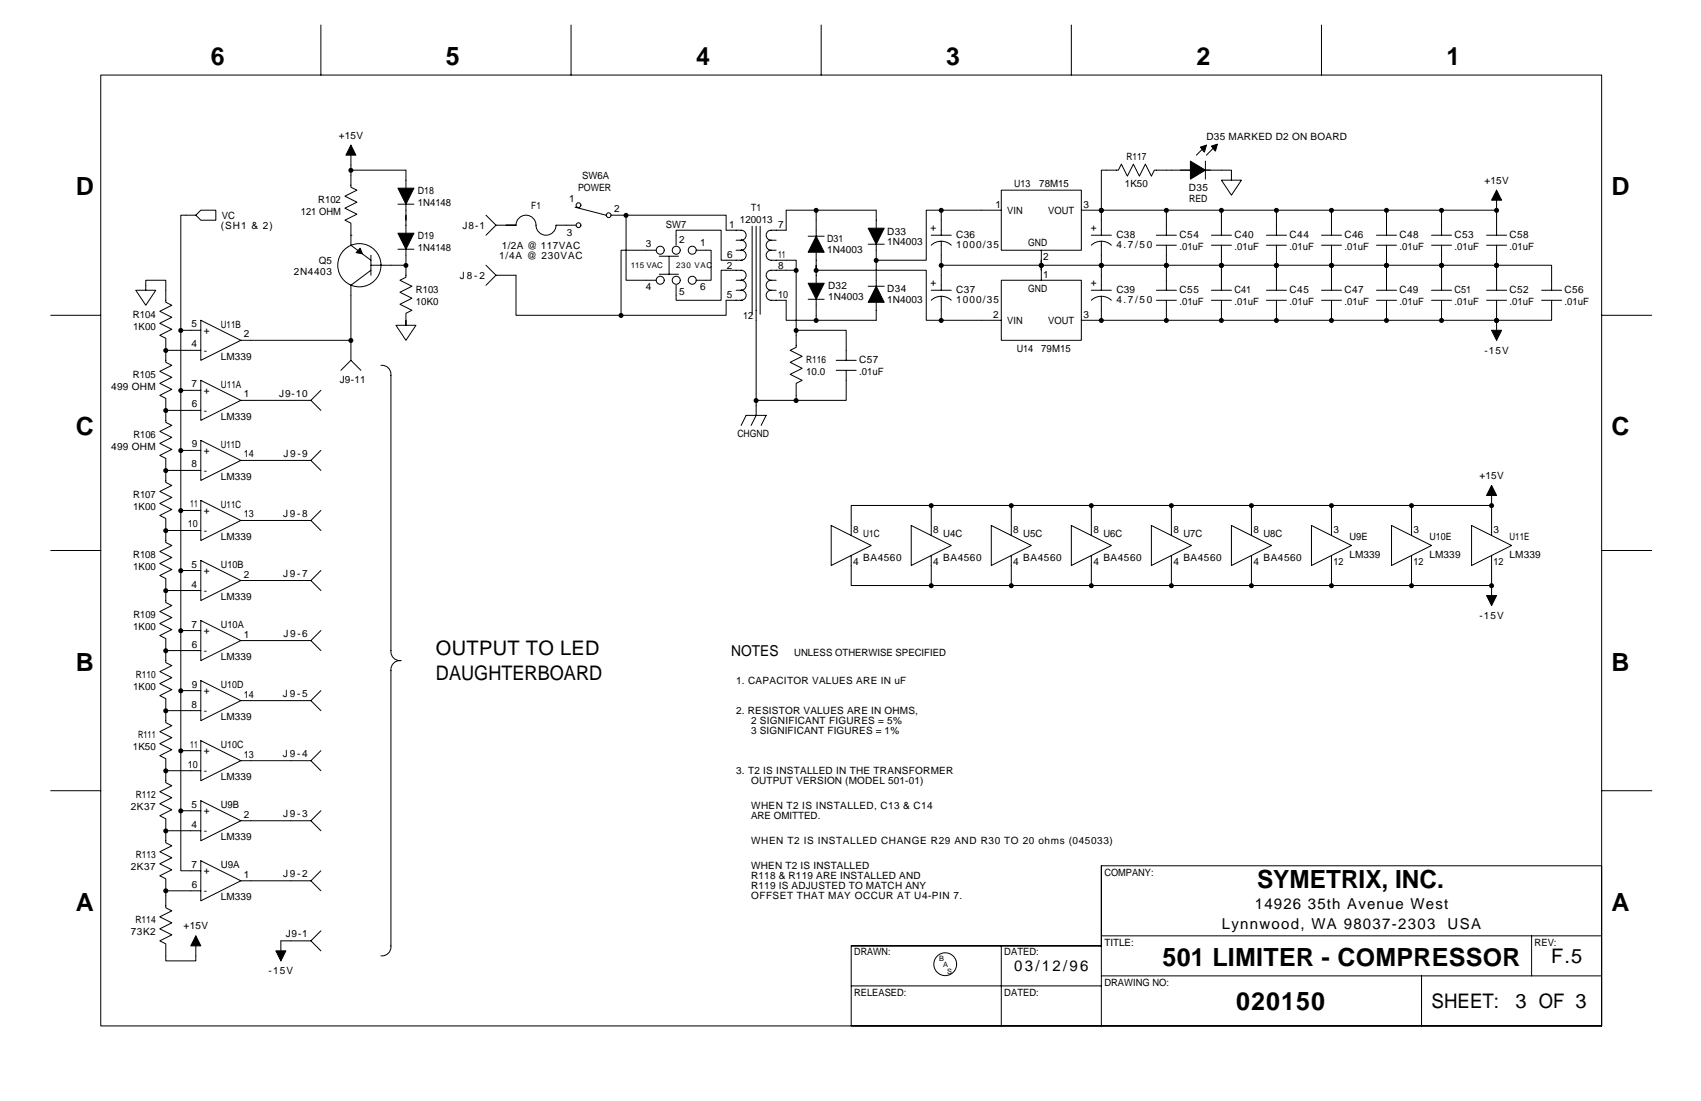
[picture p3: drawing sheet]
<svg xmlns="http://www.w3.org/2000/svg" width="432mm" height="279mm" viewBox="0 0 432 279" stroke-linecap="round" stroke-linejoin="round" font-family="sans-serif">
<g fill="none" stroke="#000" stroke-width=".25">
<path d="M25.6 19.1h381v241.2h-381zM81.5 6.4v12.7M145 6.4v12.7M208.5 6.4v12.7M272 6.4v12.7M335.5 6.4v12.7M89.1 36.8v10.7l1.5 .8-3 1.5 3 1.5-3 1.5 3 1.6-3 1.5 1.5 .7v3.1M306.2 36.8l-2.5 2.6M308.8 36.8l-2.6 2.6M49.7 54.6l1.3-1.3h3.8v2.6h-3.8l-1.3-1.3h-3.8v29.2h5.1M89.1 59.7h.1M89.1 59.7v2.5l5.1 3.8"/>
<path d="M89.1 43.2h13.9v4.6M101 51.8h4.1M103 51.8v7.4M123.4 54.6l2.5 2.6-2.5 2.5M125.9 57.2h5.1a2.6 2.6 0 0 1 2.9-2.6 2.6 2.6 0 0 1 2.2 3.1 2.54 2.54 0 0 0 2.8 2 2.54 2.54 0 0 0 2.2-2.5h5.1M146 52.6l7.8 2M155.1 54.6h3.8M158.9 54.6h25.4v3.8h3.8a1.27 1.27 0 0 1 1.3 1.3 1.27 1.27 0 0 1-1.3 1.3M158.9 54.6v16.5h7.6M190.9 57.4v22.4M191.9 57.4v48l-1.2 2.5M193 57.4v22.4"/>
<path d="M205.2 59.9h4M207.2 53.3v6.6M222.4 57.9v-4.6h-22.8v5.1h-3.8a1.27 1.27 0 0 0-1.3 1.3 1.27 1.27 0 0 0 1.3 1.3 1.27 1.27 0 0 0-1.3 1.2 1.27 1.27 0 0 0 1.3 1.3 1.27 1.27 0 0 0-1.3 1.3 1.27 1.27 0 0 0 1.3 1.2h6.3v2.6M236.4 59.7h5.1M238.9 53.3h-3.8v12.7h-12.7M238.9 53.3v6.4M238.9 53.3h15.3M254.2 48.3h20.3v15.2h-20.3zM274.5 53.3h35.6M277 59.7h5.1M279.6 53.3h.1M279.6 53.3v6.4"/>
<path d="M293.5 59.7h5.1M296.1 53.3v6.4M306 40.9v4.6M307.5 59.7h5.1M310.1 53.3h13.9v6.4M310.1 53.3v6.4M312.6 45.7h2.5l-2.5 3.8-2.5-3.8h2.5v-2.5h-19.6l-.7 1.5-1.5-3-1.6 3-1.5-3-1.5 3-1.5-3-.8 1.5h-4.3v10.1M321.5 59.7h5.1M324 53.3h14v6.4M335.5 59.7h5M338 53.3h14v6.4M349.4 59.7h5.1"/>
<path d="M352 53.3h13.9v6.4M363.4 59.7h5.1M365.9 53.3h14M377.4 59.7h5M379.9 48.3v11.4M37 73.7h2.5l-2.5 3.8-2.5-3.8h2.5v-2.6h5.1v5.6l1.5 .8-3 1.5 3 1.5-3 1.5 3 1.6-3 1.5 1.5 .8v3M94.2 64.8v5M94.2 67.3h8.8M94.2 68.6l-5.1 3.8v19M101 63.2h4.1M103 63.2v7.2l-1.5 .7 3.1 1.5-3.1 1.6 3.1 1.5-3.1 1.5 3.1 1.5-1.6 .8v3M103 67.3h.1"/>
<path d="M123.4 67.3l2.5 2.5-2.5 2.6M125.9 69.8h5.1v10.2h26.7M166.5 63.5h-8.8v16.5M167.4 69.6h4.8M167.4 65h4.8M169.8 65v4.6M171.6 62.2v-3.8h11.5v7.6h5M176.7 63.5h3.8v7.6h-3.8M186.9 61h1.2M186.9 63.5h1.2M186.9 71.1h1.2M186.9 73.7h1.2"/>
<path d="M188.1 61h.1M188.1 61a1.27 1.27 0 0 1 1.3 1.2 1.27 1.27 0 0 1-1.3 1.3M188.1 63.5h.1M188.1 63.5a1.27 1.27 0 0 1 1.3 1.3 1.27 1.27 0 0 1-1.3 1.2M188.1 66h.1M188.1 71.1a1.27 1.27 0 0 0 1.3-1.2 1.27 1.27 0 0 0-1.3-1.3h-5v7.6h-11.5v-3.8M188.1 71.1h.1M188.1 71.1a1.27 1.27 0 0 1 1.3 1.3 1.27 1.27 0 0 1-1.3 1.3M188.1 73.7h.1M188.1 73.7a1.27 1.27 0 0 1 1.3 1.2 1.27 1.27 0 0 1-1.3 1.3M188.1 76.2h.1M188.1 76.2h-3.8v3.8h-26.6"/>
<path d="M195.8 61h1.2M195.8 63.5h1.2M195.8 71.1h1.2M195.8 73.7h1.2M202.1 68.6h-6.3a1.27 1.27 0 0 0-1.3 1.3 1.27 1.27 0 0 0 1.3 1.2 1.27 1.27 0 0 0-1.3 1.3 1.27 1.27 0 0 0 1.3 1.3 1.27 1.27 0 0 0-1.3 1.2 1.27 1.27 0 0 0 1.3 1.3h3.8v5.1h22.8v-4.6M202.1 68.6v19.5l-1.5 .8 3 1.5-3 1.5 3 1.6-3 1.5 3 1.5-1.5 .8v4.3M205.2 75.9h4M207.2 68.6h.1M207.2 68.6h27.9v12.7h3.8M207.2 64v7.9M207.2 75.9v5.4M220.4 72.6h4.1"/>
<path d="M220.4 62h4.1M222.4 66h.1M222.4 62v10.6M236.4 62.2a3.7 3.7 0 0 1 5.1 0M236.4 76.2a3.7 3.7 0 0 1 5.1 0M236.4 73.7h5.1M238.9 67.3h155v6.4M238.9 61.2v12.5M238.9 75.2v6.1M254.2 71.1h20.3v15.3h-20.3zM264.3 67.3h.1M264.3 63.5v7.6"/>
<path d="M277 62.2a3.7 3.7 0 0 1 5.1 0M277 76.2a3.7 3.7 0 0 1 5.1 0M277 73.7h5.1M279.6 67.3h.1M279.6 61.2v12.5M279.6 75.2v6.1M293.5 73.7h5.1M293.5 76.2h5.1M293.5 62.2h5.1M296.1 62.2v11.5M296.1 76.2v5.1M307.5 73.7h5.1"/>
<path d="M307.5 76.2h5.1M307.5 62.2h5.1M310.1 76.2v5.1h13.9M310.1 62.2v11.5M321.5 73.7h5.1M321.5 76.2h5.1M321.5 62.2h5.1M324 76.2v5.1h14M324 62.2v11.5M335.5 73.7h5M335.5 76.2h5M335.5 62.2h5"/>
<path d="M338 76.2v5.1h14M338 62.2v11.5M349.4 73.7h5.1M349.4 76.2h5.1M349.4 62.2h5.1M352 76.2v5.1h13.9M352 62.2v11.5M363.4 73.7h5.1M363.4 76.2h5.1M363.4 62.2h5.1M365.9 76.2v5.1h28v-5.1M365.9 62.2v11.5"/>
<path d="M377.4 73.7h5M377.4 76.2h5M377.4 62.2h5M379.9 62.2v11.5M379.9 76.2v10.2M391.3 73.7h5.1M391.3 76.2h5.1M12.9 80h12.7M42.1 88.9v3l1.5 .8-3 1.5 3 1.6-3 1.5 3 1.5-3 1.5 1.5 .8v3M42.1 88.9h.1M42.1 88.9h8.9M45.9 99.1v15.2h5.1"/>
<path d="M45.9 99.1h5.1M45.9 83.8v15.3M51 81.3l10.1 5.1-10.1 5zM51 96.5l10.1 5.1-10.1 5.1zM61.1 86.4h28M81.5 99.1l-2.6 2.5 2.6 2.5M86.5 94l2.6-2.6 2.5 2.6M96.7 92.7a2.24 2.24 0 0 1 2.5 2.5M99.2 95.2l.1 69.9a2.24 2.24 0 0 0 2.5 2.5M100.5 82.5h2.5v-1.2v1.2h2.6l-2.6 3.9zM202.1 83.8h12.7v7.6M212.3 91.4h5"/>
<path d="M212.3 94h5M214.8 94v7.6h-12.7M238.9 81.3h15.3M274.5 81.3h35.6M279.6 81.3h.1M406.6 80h12.7M42.1 119.4v3l1.5 .8-3 1.5 3 1.5-3 1.6 3 1.5-3 1.5 1.5 .8v3M42.1 104.1v3.1l1.5 .7-3 1.6 3 1.5-3 1.5 3 1.5-3 1.6 1.5 .7v3.1M42.1 119.4h.1M42.1 104.1h.1M42.1 104.1h8.9M42.1 119.4h8.9"/>
<path d="M45.9 114.3v91.4M51 111.8l10.1 5-10.1 5.1zM61.1 101.6h17.8M61.1 116.8h17.8M81.5 114.3l-2.6 2.5 2.6 2.6M188.1 107.9l1.3-2.5h5.1l-1.3 2.5M191.9 101.6h10.2M12.9 139.7h12.7M42.1 134.6v3.1l1.5 .7-3 1.6 3 1.5-3 1.5 3 1.5-3 1.5 1.5 .8v3.1M42.1 134.6h.1M42.1 134.6h8.9M45.9 129.5h5.1"/>
<path d="M51 127l10.1 5.1-10.1 5.1zM61.1 132.1h17.8M81.5 129.5l-2.6 2.6 2.6 2.5M211 133.3l10.2 5.1-10.2 5.1zM231.3 133.3l10.2 5.1-10.2 5.1zM236.4 128.3h-20.3v7.6M236.4 128.3v7.6M236.4 128.3h121.9M251.6 133.3l10.2 5.1-10.2 5.1zM256.7 128.3v7.6M272 133.3l10.1 5.1-10.1 5.1zM277 128.3v7.6"/>
<path d="M292.3 133.3l10.1 5.1-10.1 5.1zM297.4 128.3v7.6M312.6 133.3l10.2 5.1-10.2 5.1zM317.7 128.3v7.6M332.9 133.3l10.2 5.1-10.2 5.1zM338 128.3v7.6M353.2 133.3l10.2 5.1-10.2 5.1zM373.6 133.3l10.1 5.1-10.1 5.1zM378.6 128.3h-20.3v7.6M378.6 123.2v12.7M406.6 139.7h12.7M42.1 149.9v3l1.5 .8-3 1.5 3 1.5-3 1.5 3 1.6-3 1.5 1.5 .8v3"/>
<path d="M42.1 149.9h.1M42.1 149.9h8.9M45.9 144.8h5.1M51 142.2l10.1 5.1-10.1 5.1zM51 157.5l10.1 5.1-10.1 5zM61.1 147.3h17.8M81.5 144.8l-2.6 2.5 2.6 2.6M216.1 141v7.6h20.3M236.4 141v7.6M236.4 148.6h142.2M256.7 141v7.6M277 141v7.6"/>
<path d="M297.4 141v7.6M317.7 141v7.6M338 141v7.6M358.3 141v7.6M378.6 141v12.7M42.1 165.1v3l1.5 .8-3 1.5 3 1.6-3 1.5 3 1.5-3 1.5 1.5 .8v3M42.1 165.1h.1M42.1 165.1h8.9M45.9 160h5.1M45.9 175.3h5.1M51 172.7l10.1 5.1-10.1 5.1zM61.1 162.6h17.8"/>
<path d="M61.1 177.8h17.8M81.5 175.3l-2.6 2.5 2.6 2.5M81.5 160l-2.6 2.6 2.6 2.5M101.8 167.7a2.24 2.24 0 0 0-2.5 2.5l-.1 69.8M42.1 195.6v3l1.5 .8-3 1.5 3 1.5-3 1.6 3 1.5-3 1.5 1.5 .8v3M42.1 180.3v3.1l1.5 .7-3 1.6 3 1.5-3 1.5 3 1.5-3 1.6 1.5 .7v3.1M42.1 195.6h.1M42.1 180.3h.1M42.1 180.3h8.9M42.1 195.6h8.9M45.9 190.5h5.1M51 188l10.1 5-10.1 5.1z"/>
<path d="M61.1 193h17.8M81.5 190.5l-2.6 2.5 2.6 2.6M12.9 200.7h12.7M42.1 210.8v3.1l1.5 .7-3 1.6 3 1.5-3 1.5 3 1.5-3 1.5 1.5 .8v3.1M42.1 210.8h.1M42.1 210.8h8.9M45.9 205.7v15.3h5.1M45.9 205.7h5.1M51 203.2l10.1 5.1-10.1 5.1zM51 218.4l10.1 5.1-10.1 5.1zM61.1 208.3h17.8M81.5 205.7l-2.6 2.6 2.6 2.5"/>
<path d="M279.6 219.7v40.6M406.6 200.7h12.7M42.1 226.1h.1M51 226.1h-8.9v4.3l1.5 .7-3 1.6 3 1.5-3 1.5 3 1.5-3 1.6 1.5 .7v4.3h7.6v-6.3M61.1 223.5h17.8M78.9 238.8h-7.6v5M81.5 236.2l-2.6 2.6 2.6 2.5M81.5 221l-2.6 2.5 2.6 2.6M279.6 237.5h127M388.8 237.5v10.1M99.2 240a2.24 2.24 0 0 1-2.5 2.5M216.1 240h63.5v-20.3h127v40.6h-190.5z"/>
<path d="M216.1 250.2h63.5M216.1 240h63.5M254.2 240v20.3M279.6 247.6h127M360.9 247.6v12.7"/>
<circle cx="146.9" cy="57.1" r=".61"/>
<circle cx="146.9" cy="52.1" r=".61"/>
<circle cx="154.5" cy="54.6" r=".61"/>
<circle cx="91.2" cy="67.3" r="5.5"/>
<circle cx="167.6" cy="63.5" r="1.02"/>
<circle cx="167.6" cy="71.1" r="1.02"/>
<circle cx="171.7" cy="63.5" r="1.02"/>
<circle cx="171.7" cy="71.1" r="1.02"/>
<circle cx="175.7" cy="63.5" r="1.02"/>
<circle cx="175.7" cy="71.1" r="1.02"/>
<circle cx="239.9" cy="244.7" r="2.9"/>
</g>
<g fill="#000" stroke="#000" stroke-width=".25">
<path d="M89.1 36.8l1.2 2.6h-2.5zM304.7 37.3l1.5-.5-.5 1.8zM307.5 37.1l1.5-.5-.5 1.8zM101 47.8h4.1l-2.1 4zM101 59.2h4.1l-2.1 4zM220.4 57.9h4.1l-2.1 4.1zM302.2 43.2h3.8l-3.8 2.3zM302.2 40.9l3.8 2.3h-3.8zM379.9 48.3l1.3 2.5h-2.6zM91.4 63l.6 1.4-1.6-.3zM207.2 59.9l2 4.1h-4zM205.2 71.9h4l-2 4z"/>
<path d="M222.4 72.6l2.1 4.1h-4.1zM378.6 83.8h2.6l-1.3 2.6zM378.6 123.2l1.3 2.5h-2.5zM377.4 151.1h2.5l-1.3 2.6zM49.7 237.5l1.3 2.5h-2.6zM70 241.3h2.6l-1.3 2.5z"/>
</g>
<g fill="#000">
<circle cx="89.1" cy="43.2" r=".64"/>
<circle cx="158.9" cy="54.7" r=".64"/>
<circle cx="207.2" cy="53.4" r=".64"/>
<circle cx="238.9" cy="53.4" r=".64"/>
<circle cx="279.6" cy="53.4" r=".64"/>
<circle cx="296.1" cy="53.4" r=".64"/>
<circle cx="310" cy="53.4" r=".64"/>
<circle cx="324" cy="53.4" r=".64"/>
<circle cx="338" cy="53.4" r=".64"/>
<circle cx="352" cy="53.4" r=".64"/>
<circle cx="365.9" cy="53.4" r=".64"/>
<circle cx="379.9" cy="53.4" r=".64"/>
<circle cx="103" cy="67.4" r=".64"/>
<circle cx="202.1" cy="68.6" r=".64"/>
<circle cx="207.2" cy="68.6" r=".64"/>
<circle cx="222.4" cy="66.1" r=".64"/>
<circle cx="238.9" cy="67.4" r=".64"/>
<circle cx="264.3" cy="67.4" r=".64"/>
<circle cx="279.6" cy="67.4" r=".64"/>
<circle cx="296.1" cy="67.4" r=".64"/>
<circle cx="310" cy="67.4" r=".64"/>
<circle cx="324" cy="67.4" r=".64"/>
<circle cx="338" cy="67.4" r=".64"/>
<circle cx="352" cy="67.4" r=".64"/>
<circle cx="365.9" cy="67.4" r=".64"/>
<circle cx="379.9" cy="67.4" r=".64"/>
<circle cx="42.1" cy="88.9" r=".64"/>
<circle cx="45.9" cy="83.9" r=".64"/>
<circle cx="45.9" cy="99.1" r=".64"/>
<circle cx="89.1" cy="86.4" r=".64"/>
<circle cx="157.6" cy="80.1" r=".64"/>
<circle cx="202.1" cy="83.9" r=".64"/>
<circle cx="207.2" cy="81.3" r=".64"/>
<circle cx="238.9" cy="81.3" r=".64"/>
<circle cx="279.6" cy="81.3" r=".64"/>
<circle cx="296.1" cy="81.3" r=".64"/>
<circle cx="310" cy="81.3" r=".64"/>
<circle cx="324" cy="81.3" r=".64"/>
<circle cx="338" cy="81.3" r=".64"/>
<circle cx="352" cy="81.3" r=".64"/>
<circle cx="365.9" cy="81.3" r=".64"/>
<circle cx="379.9" cy="81.3" r=".64"/>
<circle cx="42.1" cy="104.2" r=".64"/>
<circle cx="42.1" cy="119.4" r=".64"/>
<circle cx="45.9" cy="114.3" r=".64"/>
<circle cx="191.9" cy="101.6" r=".64"/>
<circle cx="202.1" cy="101.6" r=".64"/>
<circle cx="42.1" cy="134.7" r=".64"/>
<circle cx="45.9" cy="129.6" r=".64"/>
<circle cx="236.4" cy="128.3" r=".64"/>
<circle cx="256.7" cy="128.3" r=".64"/>
<circle cx="277" cy="128.3" r=".64"/>
<circle cx="297.3" cy="128.3" r=".64"/>
<circle cx="317.7" cy="128.3" r=".64"/>
<circle cx="338" cy="128.3" r=".64"/>
<circle cx="358.3" cy="128.3" r=".64"/>
<circle cx="378.6" cy="128.3" r=".64"/>
<circle cx="42.1" cy="149.9" r=".64"/>
<circle cx="45.9" cy="144.8" r=".64"/>
<circle cx="236.4" cy="148.6" r=".64"/>
<circle cx="256.7" cy="148.6" r=".64"/>
<circle cx="277" cy="148.6" r=".64"/>
<circle cx="297.3" cy="148.6" r=".64"/>
<circle cx="317.7" cy="148.6" r=".64"/>
<circle cx="338" cy="148.6" r=".64"/>
<circle cx="358.3" cy="148.6" r=".64"/>
<circle cx="378.6" cy="148.6" r=".64"/>
<circle cx="42.1" cy="165.1" r=".64"/>
<circle cx="45.9" cy="175.3" r=".64"/>
<circle cx="45.9" cy="160.1" r=".64"/>
<circle cx="42.1" cy="180.4" r=".64"/>
<circle cx="42.1" cy="195.6" r=".64"/>
<circle cx="45.9" cy="190.5" r=".64"/>
<circle cx="42.1" cy="210.9" r=".64"/>
<circle cx="45.9" cy="205.8" r=".64"/>
<circle cx="42.1" cy="226.1" r=".64"/>
</g>
<g font-size="6.3">
<text x="53.5" y="16.5">6</text>
<text x="113.2" y="16.5">5</text>
<text x="176.7" y="16.5">4</text>
<text x="240.2" y="16.5">3</text>
<text x="303.7" y="16.5">2</text>
<text x="367.2" y="16.5">1</text>
<text x="19.2" y="49.5">D</text>
<text x="409.1" y="49.5">D</text>
<text x="19.2" y="110.5">C</text>
<text x="409.1" y="110.5">C</text>
<text x="19.2" y="170.2">B</text>
<text x="409.1" y="170.2">B</text>
<text x="319.1" y="225.3">SYMETRIX, INC.</text>
<text x="19.2" y="231.1">A</text>
<text x="409.1" y="231.1">A</text>
<text x="295.1" y="245.2">501 LIMITER - COMPRESSOR</text>
<text x="313.8" y="256.3">020150</text>
</g>
<g font-size="5.1">
<text x="110.7" y="166.2">OUTPUT TO LED</text>
<text x="110.7" y="172.6">DAUGHTERBOARD</text>
<text x="393.8" y="244.4">F.5</text>
<text x="363.4" y="255.9">SHEET:</text>
<text x="384.7" y="255.9">3 OF 3</text>
</g>
<g font-size="3.8">
<text x="185.6" y="166.5">NOTES</text>
<text x="318.5" y="230.8">14926 35th Avenue West</text>
<text x="310.2" y="235.9">Lynnwood, WA 98037-2303</text>
<text x="367.5" y="235.9">USA</text>
<text x="257.5" y="246.5">03/12/96</text>
</g>
<g font-size="2.5">
<text x="86" y="35.2">+15V</text>
<text x="306.2" y="35.6">D35 MARKED D2 ON BOARD</text>
<text x="285.9" y="40.5">R117</text>
<text x="147.8" y="45.5">SW6A</text>
<text x="257.4" y="47.4">U13</text>
<text x="263.8" y="47.4">78M15</text>
<text x="285.6" y="47.4">1K50</text>
<text x="376.8" y="46.6">+15V</text>
<text x="80.8" y="51.5">R102</text>
<text x="106.1" y="49.2">D18</text>
<text x="106.1" y="52.2">1N4148</text>
<text x="134.8" y="53">F1</text>
<text x="144.5" y="51.3">1</text>
<text x="146.7" y="48.5">POWER</text>
<text x="155.9" y="53.8">2</text>
<text x="190.7" y="53.5">T1</text>
<text x="252.7" y="52.8">1</text>
<text x="275" y="52.8">3</text>
<text x="301.8" y="48.4">D35</text>
<text x="301.9" y="51.2">RED</text>
<text x="56.1" y="58.1">(SH1 &amp; 2)</text>
<text x="56.3" y="55.5">VC</text>
<text x="76.4" y="54.5">121 OHM</text>
<text x="117.4" y="58.1">J8-1</text>
<text x="143.9" y="59.8">3</text>
<text x="169" y="57.8">SW7</text>
<text x="185.1" y="57.9">1</text>
<text x="187.8" y="56.5">120013</text>
<text x="197.5" y="57.9">7</text>
<text x="225.2" y="59.6">D33</text>
<text x="236.2" y="58.6">+</text>
<text x="255.7" y="54.3">VIN</text>
<text x="266.1" y="54.3">VOUT</text>
<text x="276.9" y="58.6">+</text>
<text x="106.1" y="60.6">D19</text>
<text x="106.1" y="63.7">1N4148</text>
<text x="126.7" y="65.7">1/4A @ 230VAC</text>
<text x="127.4" y="63.1">1/2A @ 117VAC</text>
<text x="164" y="62.7">3</text>
<text x="172.4" y="61.6">2</text>
<text x="177.7" y="62.5">1</text>
<text x="184.6" y="65.5">6</text>
<text x="197.5" y="65.5">11</text>
<text x="210" y="61.4">D31</text>
<text x="210" y="64.2">1N4003</text>
<text x="225.2" y="62.1">1N4003</text>
<text x="242.7" y="60.4">C36</text>
<text x="242.7" y="62.9">1000/35</text>
<text x="261" y="62.4">GND</text>
<text x="264.8" y="65.9">2</text>
<text x="283.4" y="60.4">C38</text>
<text x="283.4" y="62.9">4.7/50</text>
<text x="299.4" y="60.4">C54</text>
<text x="299.4" y="63.4">.01uF</text>
<text x="313.4" y="60.4">C40</text>
<text x="313.4" y="63.4">.01uF</text>
<text x="327.3" y="60.4">C44</text>
<text x="327.3" y="63.4">.01uF</text>
<text x="341.3" y="60.4">C46</text>
<text x="341.3" y="63.4">.01uF</text>
<text x="355.3" y="60.4">C48</text>
<text x="355.3" y="63.4">.01uF</text>
<text x="369.2" y="60.4">C53</text>
<text x="369.2" y="63.4">.01uF</text>
<text x="383.2" y="60.4">C58</text>
<text x="383.2" y="63.4">.01uF</text>
<text x="74.6" y="69.7">2N4403</text>
<text x="80.9" y="67">Q5</text>
<text x="116.8" y="70.8">J 8 - 2</text>
<text x="184.5" y="68.2">2</text>
<text x="197.5" y="68.3">8</text>
<text x="264.8" y="70.5">1</text>
<text x="105.6" y="74.3">R103</text>
<text x="105.6" y="77.4">10K0</text>
<text x="163.9" y="73.7">4</text>
<text x="172.4" y="74.9">5</text>
<text x="177.7" y="73.7">6</text>
<text x="184.5" y="75.7">5</text>
<text x="197.5" y="75.7">10</text>
<text x="210.2" y="73.3">D32</text>
<text x="210.2" y="76.1">1N4003</text>
<text x="225.2" y="74.1">D34</text>
<text x="225.2" y="76.9">1N4003</text>
<text x="236.2" y="72.5">+</text>
<text x="242.7" y="74.3">C37</text>
<text x="242.7" y="76.9">1000/35</text>
<text x="261" y="74.1">GND</text>
<text x="276.9" y="72.5">+</text>
<text x="283.4" y="74.3">C39</text>
<text x="283.4" y="76.9">4.7/50</text>
<text x="299.4" y="74.3">C55</text>
<text x="299.4" y="77.4">.01uF</text>
<text x="313.4" y="74.3">C41</text>
<text x="313.4" y="77.4">.01uF</text>
<text x="327.3" y="74.3">C45</text>
<text x="327.3" y="77.4">.01uF</text>
<text x="341.3" y="74.3">C47</text>
<text x="341.3" y="77.4">.01uF</text>
<text x="355.3" y="74.3">C49</text>
<text x="355.3" y="77.4">.01uF</text>
<text x="369.2" y="74.3">C51</text>
<text x="369.2" y="77.4">.01uF</text>
<text x="383.2" y="74.3">C52</text>
<text x="383.2" y="77.4">.01uF</text>
<text x="397.2" y="74.3">C56</text>
<text x="397.2" y="77.4">.01uF</text>
<text x="33.8" y="80.7">R104</text>
<text x="33.8" y="83.7">1K00</text>
<text x="48.6" y="83.1">5</text>
<text x="56.1" y="83.2">U11B</text>
<text x="188.6" y="80.9">12</text>
<text x="252.1" y="80.8">2</text>
<text x="255.7" y="82.2">VIN</text>
<text x="266.1" y="82.2">VOUT</text>
<text x="275" y="80.8">3</text>
<text x="48.6" y="88.1">4</text>
<text x="51.7" y="89.8">-</text>
<text x="51.7" y="84.7">+</text>
<text x="61.9" y="85.6">2</text>
<text x="258.1" y="89.3">U14</text>
<text x="264.3" y="89.3">79M15</text>
<text x="376.8" y="89.8">-15V</text>
<text x="33.8" y="95.9">R105</text>
<text x="56.1" y="91.3">LM339</text>
<text x="204.6" y="92.1">R116</text>
<text x="204.6" y="95.1">10.0</text>
<text x="218.1" y="92.1">C57</text>
<text x="218.1" y="95.1">.01uF</text>
<text x="28.2" y="99">499 OHM</text>
<text x="48.6" y="98.3">7</text>
<text x="51.7" y="100">+</text>
<text x="56.1" y="98.5">U11A</text>
<text x="61.9" y="100.8">1</text>
<text x="70.9" y="100.7">J9-10</text>
<text x="86.2" y="97.1">J9-11</text>
<text x="48.7" y="103.4">6</text>
<text x="51.7" y="105.1">-</text>
<text x="56.1" y="106.6">LM339</text>
<text x="33.9" y="111.2">R106</text>
<text x="48.7" y="113.5">9</text>
<text x="56.1" y="113.7">U11D</text>
<text x="187.2" y="110.9">CHGND</text>
<text x="28.2" y="114.2">499 OHM</text>
<text x="48.6" y="118.6">8</text>
<text x="51.7" y="115.2">+</text>
<text x="61.9" y="116.1">14</text>
<text x="72" y="116">J9-9</text>
<text x="51.7" y="120.3">-</text>
<text x="56.1" y="121.8">LM339</text>
<text x="375.5" y="121.6">+15V</text>
<text x="33.8" y="126.4">R107</text>
<text x="33.8" y="129.4">1K00</text>
<text x="48.3" y="128.8">11</text>
<text x="51.7" y="130.5">+</text>
<text x="56.1" y="128.9">U11C</text>
<text x="61.9" y="131.3">13</text>
<text x="71.9" y="131.2">J 9 - 8</text>
<text x="47.7" y="133.9">10</text>
<text x="51.7" y="135.5">-</text>
<text x="56.1" y="137.1">LM339</text>
<text x="216.6" y="135.4">8</text>
<text x="219.1" y="136.3">U1C</text>
<text x="236.9" y="135.4">8</text>
<text x="239.4" y="136.3">U4C</text>
<text x="257.2" y="135.4">8</text>
<text x="259.8" y="136.3">U5C</text>
<text x="277.5" y="135.4">8</text>
<text x="280.1" y="136.3">U6C</text>
<text x="297.9" y="135.4">8</text>
<text x="300.4" y="136.3">U7C</text>
<text x="318.2" y="135.4">8</text>
<text x="320.7" y="136.3">U8C</text>
<text x="338.5" y="135.4">3</text>
<text x="342.6" y="137.1">U9E</text>
<text x="358.8" y="135.4">3</text>
<text x="362.9" y="137.1">U10E</text>
<text x="379.1" y="135.4">3</text>
<text x="383.2" y="137.1">U11E</text>
<text x="33.8" y="141.6">R108</text>
<text x="216.6" y="143.4">4</text>
<text x="219.1" y="142.4">BA4560</text>
<text x="236.9" y="143.4">4</text>
<text x="239.4" y="142.4">BA4560</text>
<text x="257.2" y="143.4">4</text>
<text x="259.8" y="142.4">BA4560</text>
<text x="277.5" y="143.4">4</text>
<text x="280.1" y="142.4">BA4560</text>
<text x="297.9" y="143.4">4</text>
<text x="300.4" y="142.4">BA4560</text>
<text x="318.2" y="143.4">4</text>
<text x="320.7" y="142.4">BA4560</text>
<text x="338.5" y="143.4">12</text>
<text x="342.6" y="141.6">LM339</text>
<text x="358.8" y="143.4">12</text>
<text x="362.9" y="141.6">LM339</text>
<text x="379.1" y="143.4">12</text>
<text x="383.2" y="141.6">LM339</text>
<text x="33.8" y="144.7">1K00</text>
<text x="48.6" y="149.1">4</text>
<text x="48.6" y="144">5</text>
<text x="51.7" y="145.7">+</text>
<text x="56.1" y="144.2">U10B</text>
<text x="61.9" y="146.6">2</text>
<text x="71.9" y="146.5">J 9 - 7</text>
<text x="51.7" y="150.8">-</text>
<text x="56.1" y="152.3">LM339</text>
<text x="33.8" y="159.9">1K00</text>
<text x="33.9" y="156.9">R109</text>
<text x="48.6" y="159.3">7</text>
<text x="51.7" y="160.9">+</text>
<text x="56.1" y="159.4">U10A</text>
<text x="61.9" y="161.8">1</text>
<text x="72" y="161.7">J9-6</text>
<text x="375.5" y="157.1">-15V</text>
<text x="48.7" y="164.3">6</text>
<text x="51.7" y="166">-</text>
<text x="56.1" y="167.5">LM339</text>
<text x="201.6" y="166.5">UNLESS OTHERWISE SPECIFIED</text>
<text x="34.5" y="172.1">R110</text>
<text x="186.9" y="173.6">1. CAPACITOR VALUES ARE IN uF</text>
<text x="33.8" y="175.2">1K00</text>
<text x="48.6" y="179.6">8</text>
<text x="48.7" y="174.5">9</text>
<text x="51.7" y="176.2">+</text>
<text x="56.1" y="174.7">U10D</text>
<text x="61.9" y="177">14</text>
<text x="71.8" y="176.9">J 9 - 5</text>
<text x="51.7" y="181.3">-</text>
<text x="56.1" y="182.8">LM339</text>
<text x="186.9" y="181.3">2. RESISTOR VALUES ARE IN OHMS,</text>
<text x="190.7" y="183.8">2 SIGNIFICANT FIGURES = 5%</text>
<text x="33.8" y="190.4">1K50</text>
<text x="35.1" y="187.4">R111</text>
<text x="48.3" y="189.7">11</text>
<text x="51.7" y="191.4">+</text>
<text x="56.1" y="189.9">U10C</text>
<text x="190.7" y="186.3">3 SIGNIFICANT FIGURES = 1%</text>
<text x="47.7" y="194.8">10</text>
<text x="51.7" y="196.5">-</text>
<text x="61.9" y="192.3">13</text>
<text x="71.8" y="192.2">J 9 - 4</text>
<text x="186.9" y="196.5">3. T2 IS INSTALLED IN THE TRANSFORMER</text>
<text x="34.5" y="202.6">R112</text>
<text x="56.1" y="198">LM339</text>
<text x="190.7" y="199">OUTPUT VERSION (MODEL 501-01)</text>
<text x="33.2" y="205.6">2K37</text>
<text x="48.6" y="205">5</text>
<text x="51.7" y="206.7">+</text>
<text x="56.1" y="205.1">U9B</text>
<text x="61.9" y="207.5">2</text>
<text x="71.9" y="207.4">J 9 - 3</text>
<text x="190.7" y="205.4">WHEN T2 IS INSTALLED, C13 &amp; C14</text>
<text x="190.7" y="207.9">ARE OMITTED.</text>
<text x="48.6" y="210.1">4</text>
<text x="51.7" y="211.7">-</text>
<text x="56.1" y="213.3">LM339</text>
<text x="190.7" y="214.3">WHEN T2 IS INSTALLED CHANGE R29 AND R30 TO 20 ohms (045033)</text>
<text x="33.2" y="220.9">2K37</text>
<text x="34.5" y="217.8">R113</text>
<text x="48.6" y="220.2">7</text>
<text x="51.7" y="221.9">+</text>
<text x="56.1" y="220.4">U9A</text>
<text x="190.7" y="220.6">WHEN T2 IS INSTALLED</text>
<text x="48.7" y="225.3">6</text>
<text x="51.7" y="227">-</text>
<text x="61.9" y="222.8">1</text>
<text x="71.9" y="222.7">J 9 - 2</text>
<text x="190.7" y="223.2">R118 &amp; R119 ARE INSTALLED AND</text>
<text x="190.7" y="225.7">R119 IS ADJUSTED TO MATCH ANY</text>
<text x="280.3" y="222.4">COMPANY:</text>
<text x="56.1" y="228.5">LM339</text>
<text x="190.7" y="228.2">OFFSET THAT MAY OCCUR AT U4-PIN 7.</text>
<text x="33.2" y="237.4">73K2</text>
<text x="34.4" y="234.3">R114</text>
<text x="46.6" y="235.9">+15V</text>
<text x="72.5" y="237.9">J9-1</text>
<text x="216.8" y="242.5">DRAWN:</text>
<text x="254.9" y="242.5">DATED:</text>
<text x="280.3" y="240.2">TITLE:</text>
<text x="389.6" y="240.2">REV:</text>
<text x="68.2" y="247.3">-15V</text>
<text x="280.3" y="250.3">DRAWING NO:</text>
<text x="216.8" y="252.6">RELEASED:</text>
<text x="254.9" y="252.6">DATED:</text>
</g>
<g font-size="2">
<text x="160.1" y="68.1">115 VAC</text>
<text x="171.6" y="68.1">230 VAC</text>
</g>
<g font-size="1.9">
<text x="238.4" y="243.8">B</text>
<text x="239.4" y="245.4">A</text>
<text x="240.4" y="247.1">S</text>
</g>
</svg>
